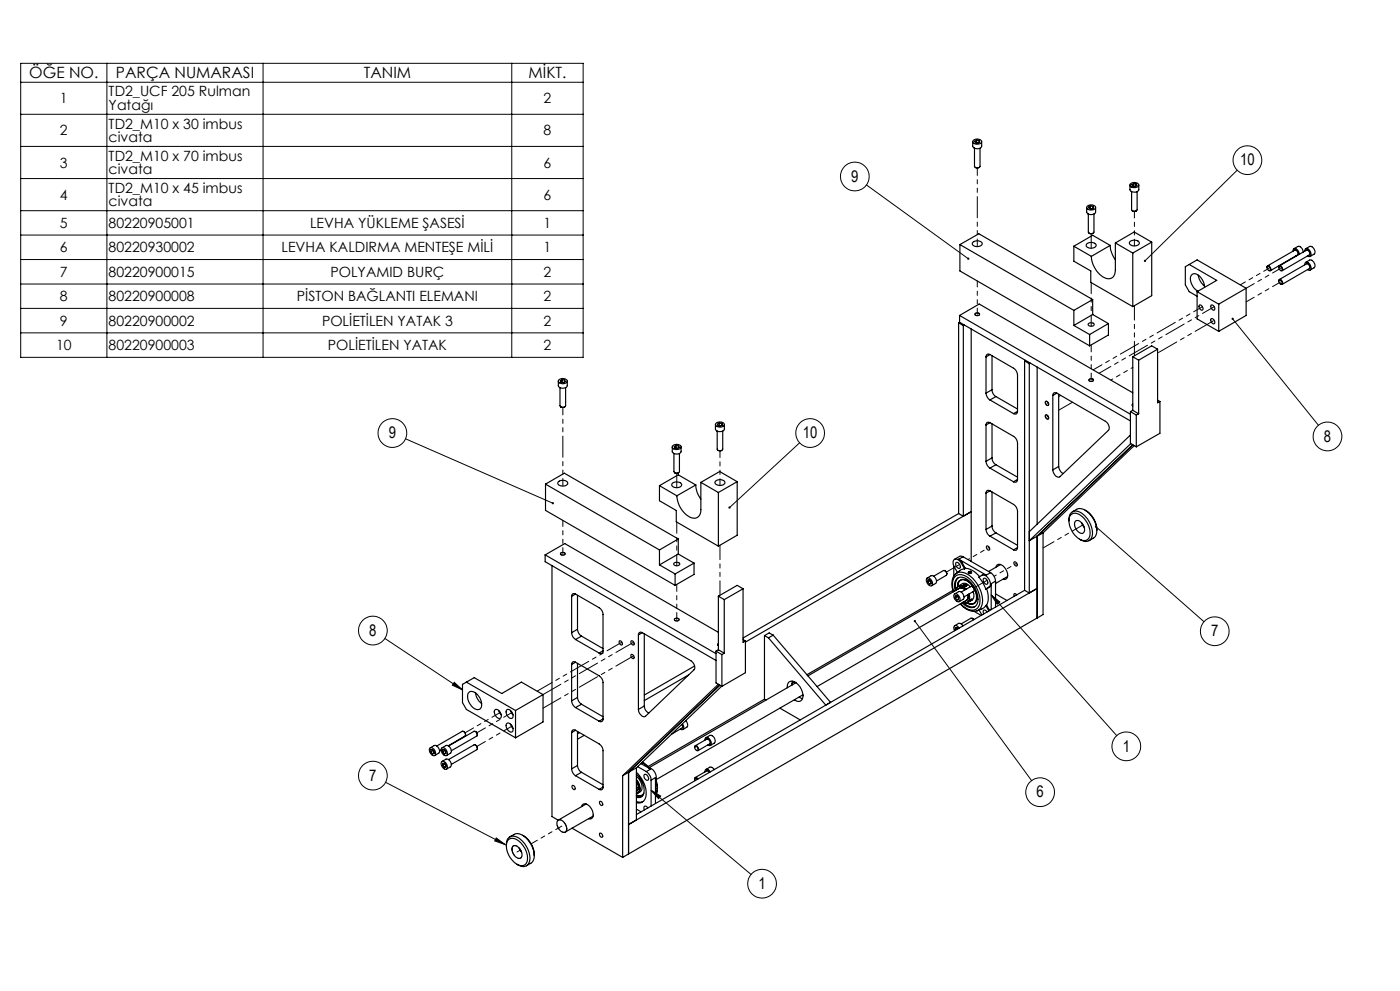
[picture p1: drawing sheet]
<svg xmlns="http://www.w3.org/2000/svg" width="420mm" height="297mm" viewBox="0 0 420 297" stroke-linecap="round" stroke-linejoin="round" font-family="sans-serif">
<g fill="none" stroke="#000" stroke-width=".35">
<path d="M291.8 42.4v1.4a1.57 1.57 0 0 0 2.7 0v-1.4M292 42.1a1.51 1.51 0 0 1 2.5 .5 1.53 1.53 0 0 1-2.6-.2zM292.3 44.4v5.5l.3 .3M292.6 50.2l.5 .1 .7-.1M293 42l.7 .1M293 42l-.6 .3 .2 .5 .8 .1 .5-.3-.2-.5M293 42v.8M293.7 42.1v.6M294 44.4v5.4a.96 .96 0 0 1-1.4 .4M339 55.5v1.3a1.54 1.54 0 0 0 2.6 0v-1.3M339 55.2a1.52 1.52 0 0 1 2.6 .4 1.54 1.54 0 0 1-2.6-.2zM339.5 57.4v5.5l.2 .3"/>
<path d="M340.1 55l.8 .1M340.1 55l-.6 .3 .3 .5 .7 .1 .6-.3-.2-.5M340.1 55v.8M340.9 55.1v.6M341.1 57.4v5.5a.92 .92 0 0 1-1.4 .3M288 73.3v7.9l38.9 22.4M288 73.3l34.2 19.7M288 73.3l5.7-3.2 34.1 19.7M291.8 72.7a1.78 1.78 0 0 1 2.9 .4 1.77 1.77 0 0 1-3 0zM322.2 73.8v4.5l5 2.9v3.4l12.6 7.3M322.2 73.8l5.2 3M326 62.2v1.3a1.54 1.54 0 0 0 2.7 0v-1.3"/>
<path d="M326 73.1a1.85 1.85 0 0 1 2.9 .5 1.76 1.76 0 0 1-3 0zM326.2 61.8a1.64 1.64 0 0 1 2.5 .4 1.53 1.53 0 0 1-2.7-.1zM326.5 64.1v5.5l.2 .3M326.7 69.9l.5 .2 .7-.2M327.1 61.7l.8 .2M327.1 61.7l-.5 .4 .2 .4 .8 .1 .5-.3-.2-.4M327.1 61.7v.8M327.9 61.9v.5M328.2 64.1v5.5a.98 .98 0 0 1-1.5 .3M333.1 73.6a8 8 0 0 0 1.5 4.3M333.1 73.6l-5.7 3.2M333.1 73.6l-5.3-3.1-5.6 3.3"/>
<path d="M334.6 72.8v8.2a2.24 2.24 0 0 1-1.2 2.4 2.24 2.24 0 0 1-2.6-.5 8 8 0 0 1-3.4-6.1M334.6 72.8l5.2 3M339 72.4a1.89 1.89 0 0 1 2.8 .4 1.7 1.7 0 0 1-3-.1zM339.7 63.2l.5 .2 .7-.2M339.8 75.8v16.1M345.5 72.6v16l-5.7 3.3M345.5 72.6l-5.7 3.2M345.5 72.6l-5.2-3.1-5.7 3.3M356.8 79.3l8.2 4.7-5.9 3.4M356.8 79.3l2.3-1.4 14.7 8.5M356.8 79.3l-1.2 .6v5.5l1.2 2 2.3 1.4M380.2 79.9a.72 .72 0 0 1 .8 .3 .72 .72 0 0 1-.2 .9 .93 .93 0 0 1-.6-1.2z"/>
<path d="M380.3 79.7l8.1-4.7a.96 .96 0 0 1 .9 1.4l-8.2 4.7M383.8 79.9a.72 .72 0 0 1 .7 .4 .72 .72 0 0 1-.1 .8 .89 .89 0 0 1-.6-1.2zM383.8 79.7l8.2-4.7a.96 .96 0 0 1 .8 1.4l-8.2 4.7M387.9 75.3a.69 .69 0 0 1 .5-.9 .69 .69 0 0 1 .9 .5l.5 1.3M388.2 74.5l1.2-.6a1.57 1.57 0 0 1 1.5 1.7M388.7 76.7l.1 .1M391.4 75.3a.69 .69 0 0 1 .5-.9 .69 .69 0 0 1 .9 .5 1.2 1.2 0 0 1 .1 2l-.6-.2M391.4 79.4a.69 .69 0 0 1 .5-.9 .69 .69 0 0 1 .9 .5 1.21 1.21 0 0 1 .1 2l-.6-.2M391.7 74.5l1.2-.6a1.53 1.53 0 0 1 1.3 2.3l-1.2 .7M391.7 78.6l1.2-.6a1.53 1.53 0 0 1 1.3 2.3l-1.2 .6M287.6 96.7l1.4 .9M287.6 96.7v57.2"/>
<path d="M287.9 94.5v2.1M287.9 94.5l51.2 29.6M287.9 96.6l51.2 29.5M287.9 94.5l5.9-3.4 46 26.6M287.9 96.6l-.3 .1M289 97.6v57.1M289.3 97.4l-.3 .2M291.4 98.6v69.7M292.6 94a.72 .72 0 0 1 .7-.3 .72 .72 0 0 1 .5 .7 .79 .79 0 0 1-1.3-.3zM322.2 93v4.5M322.2 97.5l4.7 2.8M326.6 97a.88 .88 0 0 1 1-.3 .88 .88 0 0 1 .6 .8 1.02 1.02 0 0 1-1.7-.4z"/>
<path d="M327.8 94.3l4.7 2.7M327.8 94.3l-5.6 3.2M327.8 89.8l-5.6 3.2M327.8 89.8v4.5M332.5 97l-5.6 3.3M332.5 97v3.4l-5.6 3.2M359.1 87.4v8.2l6.5 3.7M359.1 87.4l6.5 3.8M359.5 82.5a4.9 4.9 0 0 0 1.9 3.2M359.8 91.5a.89 .89 0 0 1 .9 .4 .89 .89 0 0 1-.1 1.1 1.18 1.18 0 0 1-.8-1.5zM361.4 86.1a4.1 4.1 0 0 0-3.2-4.1 1.82 1.82 0 0 0-.8 2.8 4.4 4.4 0 0 0 2 2.5M363.4 91.4a.95 .95 0 0 1 .9 .6 .95 .95 0 0 1-.2 1 1.1 1.1 0 0 1-.7-1.6z"/>
<path d="M363.4 95.5a.94 .94 0 0 1 .9 .5 .94 .94 0 0 1-.2 1 1.06 1.06 0 0 1-.7-1.5zM365.6 91.2v8.1M373.8 86.4l-8.2 4.8M373.8 86.4v8.1l-8.2 4.8M380.1 80.2a.52 .52 0 0 1 .5-.6 .52 .52 0 0 1 .5 .6 .51 .51 0 0 1 .2 .6 .51 .51 0 0 1-.6 .3l-.1-.1M383.6 80.2a.5 .5 0 0 1 .5-.6 .5 .5 0 0 1 .5 .6 .51 .51 0 0 1 .3 .6 .51 .51 0 0 1-.7 .3l-.1-.1M383.6 84.2a.5 .5 0 0 1 .6-.5 .5 .5 0 0 1 .4 .6 .49 .49 0 0 1 .3 .6 .49 .49 0 0 1-.7 .3l-.1-.1M383.8 84a.72 .72 0 0 1 .7 .4 .72 .72 0 0 1-.1 .8 .89 .89 0 0 1-.6-1.2zM383.8 83.8l8.2-4.7a.96 .96 0 0 1 .8 1.4l-8.2 4.7M167.5 114.2v1.4a1.54 1.54 0 0 0 2.7 0v-1.4M167.7 113.8a1.7 1.7 0 0 1 2.5 .4 1.5 1.5 0 0 1-1.4 .8 1.5 1.5 0 0 1-1.3-.8zM168 116.2v5.4l.2 .4"/>
<path d="M168.6 113.8l.8 .1M168.6 113.8l-.5 .3 .2 .4 .8 .1 .5-.3-.2-.4M168.6 113.8v.8M169.4 113.9v.5M169.7 116.2v5.4a.95 .95 0 0 1-1.5 .4M295.8 117.8a2.61 2.61 0 0 0 1.2 2.1M295.8 107v10.8M297 106.3l7.1 4a2.61 2.61 0 0 1 1.2 2.1v10.9M297 106.3a.74 .74 0 0 0-.8-.1 .74 .74 0 0 0-.4 .8M297 119.9l7.1 4.1M297 106.3l-1.2 .7M297.6 116.8a2.46 2.46 0 0 0 1.2 2"/>
<path d="M297.6 116.8l-1.8 1M297.6 106.6v10.2M298.8 118.8l-1.8 1.1M298.8 118.8l6.5 3.8M307.4 108.2v68.7M307.4 108.2l1.4 .8M307.7 108l-.3 .2M308.8 109v68.7M309.1 108.8l-.3 .2M311.1 110v47.1M315.8 118.5v22.3M317 117.8l14.6 8.5a2.14 2.14 0 0 1 .9 2.7l-14.5 13.9a1.79 1.79 0 0 1-2.2-2.1"/>
<path d="M317 117.8a.74 .74 0 0 0-.8 0 .74 .74 0 0 0-.4 .7M317 117.8l-1.2 .7M317.6 118.2v21.6M326.7 113.7a.7 .7 0 0 1 .8-.2 .7 .7 0 0 1 .5 .6 .68 .68 0 0 1-.8 .2 .68 .68 0 0 1-.5-.6zM326.9 100.3v3.3M339.8 106.9v16.1M339.8 106.9l1.8 1M341.6 107.9v16.1M347.3 104.7v16l.7-.4M347.3 104.7l-5.7 3.2M347.3 104.7l-1.8-1.1-5.7 3.3M347.3 119.9l.7 .4"/>
<path d="M168.2 122l.7 .1 .5-.1M201.7 133.9v1.4a1.54 1.54 0 0 0 2.6 0v-1.4M201.9 133.6a1.63 1.63 0 0 1 2.4 .3 1.48 1.48 0 0 1-1.3 .8 1.48 1.48 0 0 1-1.3-.8zM202.2 135.9v5.4l.2 .4M202.8 133.5l.8 .1M202.8 133.5l-.5 .3 .2 .5 .7 .1 .6-.3-.2-.5M202.8 133.5v.8M203.6 133.6v.6M203.8 135.9v5.4a.9 .9 0 0 1-1.4 .4M214.6 127.2v1.4a1.54 1.54 0 0 0 2.7 0v-1.4M214.8 126.9a1.7 1.7 0 0 1 2.5 .3 1.5 1.5 0 0 1-1.3 .8 1.5 1.5 0 0 1-1.4-.8zM215.2 129.2v5.5l.2 .3"/>
<path d="M215.4 135l.6 .1 .6-.1M215.8 126.8l.7 .1M215.8 126.8l-.6 .3 .2 .5 .8 .1 .5-.4-.2-.4M215.8 126.8v.8M216.5 126.9v.6M216.8 129.2v5.4a.95 .95 0 0 1-1.4 .4M295.8 138.3a2.61 2.61 0 0 0 1.2 2M295.8 127.3v11M297 126.7l7.1 4.1a2.61 2.61 0 0 1 1.2 2v10.9M297 126.7a.73 .73 0 0 0-.8-.1 .73 .73 0 0 0-.4 .7M297 126.7l-1.2 .6M297.6 137.2a2.46 2.46 0 0 0 1.2 2.1"/>
<path d="M297.6 127v10.2M297.6 137.2l-1.8 1.1M298.8 139.3l-1.8 1M298.8 139.3l6.5 3.7M305.3 123.3a.73 .73 0 0 1-.4 .7 .73 .73 0 0 1-.8 0M305.3 123.3l-1.2 .7M313.6 124.5a.67 .67 0 0 1 .8 .3 .67 .67 0 0 1-.1 .8 1.02 1.02 0 0 1-.7-1.1zM313.6 120.4a.65 .65 0 0 1 .8 .3 .65 .65 0 0 1-.1 .8 1.01 1.01 0 0 1-.7-1.1zM317.6 139.8a2.7 2.7 0 0 0 1.3 2.1M317.6 139.8l-1.8 1M339.1 123.4l1.8 1M339.1 123.4v9.5l1.8 1"/>
<path d="M339.1 130.4l-30.3 28.9M339.2 133l-30.4 29.1 2.3-1.4M339.8 121.1l-.2 .3 .2 .3M339.8 133.3l-28.7 27.4M339.8 123l1.8 1M339.8 123l-.7 .4M340.3 133.6l-27.4 26.1M340.9 124.4v9.5M341.6 124l-.7 .4M348 120.3v9.6l-7.1 4M163.7 145.1v7.9l38.8 22.4M163.7 145.1l34.1 19.7"/>
<path d="M163.7 145.1l5.6-3.3 34.2 19.7M167.6 144.3a1.81 1.81 0 0 1 2.7 .6 1.81 1.81 0 0 1-3-.1zM197.8 145.6v4.5l5.1 2.9v3.4l12.6 7.3M197.8 145.6l5.3 3M201.7 144.8a1.89 1.89 0 0 1 2.8 .5 1.78 1.78 0 0 1-3 .1zM202.4 141.7l.5 .1 .7-.1M208.7 145.3a7.3 7.3 0 0 0 1.6 4.3M208.7 145.3l-5.6 3.3M208.7 145.3l-5.2-3-5.7 3.3M210.3 144.6v8.1a2.21 2.21 0 0 1-1.2 2.4 2.21 2.21 0 0 1-2.6-.4 7.9 7.9 0 0 1-3.4-6.1M210.3 144.6l5.2 3M214.7 144.2a1.82 1.82 0 0 1 2.8 .4 1.76 1.76 0 0 1-3 .1z"/>
<path d="M215.5 147.6v16.1M221.2 144.4l-5.7 3.2M221.2 144.4l-5.3-3.1-5.6 3.3M221.2 144.4v16l-5.7 3.3M287.6 153.9l1.4 .8M287.6 153.9l-64.7 37.3M289 154.7l2.4-1.4-67.8 39.1M295.8 158.7a2.48 2.48 0 0 0 1.2 2M295.8 147.8v10.9M297 147.1l7.1 4.1a2.61 2.61 0 0 1 1.2 2v10.9M297 147.1a.72 .72 0 0 0-.8-.1 .72 .72 0 0 0-.4 .8M297 140.3l7.1 4.1"/>
<path d="M297 147.1l-1.2 .7M297.6 157.7a2.46 2.46 0 0 0 1.2 2M297.6 147.4v10.3M297.6 157.7l-1.8 1M298.8 159.7l-1.8 1M298.8 159.7l6.5 3.7M305.3 143.7a.74 .74 0 0 1-.4 .8 .74 .74 0 0 1-.8-.1M305.3 143.7l-1.2 .7M312.9 159.7l-1.8 1M312.9 159.7v24.5l-1.8 1M320.7 156.1a2.27 2.27 0 0 1 .9-2.7 2.27 2.27 0 0 1 2.8 .3 7.4 7.4 0 0 1 3.2 7.3 2.07 2.07 0 0 1-3.4 .8l-.4-.2M321.4 154.2a3.1 3.1 0 0 1 4 1.3 5.5 5.5 0 0 1 1.2 5.8 2.42 2.42 0 0 1-3.7-.5 5.5 5.5 0 0 1-1.7-6.4z"/>
<path d="M321.7 153.4l1.3-.8a3.6 3.6 0 0 1 4.2 1.7 6.1 6.1 0 0 1 1.3 6.5l-1.8 1.2M322.7 156.1a2.23 2.23 0 0 1 2.6 2.2 1.1 1.1 0 0 1-.5 1.5 1.1 1.1 0 0 1-1.5-.6 2.48 2.48 0 0 1-.6-3.1zM324.5 156.7l.7 1.3M325.5 152.9a6.9 6.9 0 0 1 3.5 6.1M163.5 166.3v2l51.3 29.6M163.5 166.3l51.3 29.6M163.5 166.3l5.9-3.4 46.1 26.6M165.6 169.5v75.2l1.9 1.1 8.4-4.9M168.2 165.8a.77 .77 0 0 1 1.3 .3 .75 .75 0 0 1-.8 .3 .75 .75 0 0 1-.5-.6zM171.5 178.7v10.9M172.6 178l7.1 4.1a2.46 2.46 0 0 1 1.2 2.1v10.8M172.6 178a.72 .72 0 0 0-.8 0 .72 .72 0 0 0-.3 .7"/>
<path d="M172.6 178l-1.1 .7M173.2 178.4v10.2M197.8 164.8v4.5M197.8 169.3l4.7 2.7M202.2 168.8a1.04 1.04 0 0 1 1.7 .4 .99 .99 0 0 1-1 .4 .99 .99 0 0 1-.8-.7zM202.5 172v3.4M203.5 166l4.7 2.8M203.5 166l-5.7 3.3M203.5 161.5l-5.7 3.3M203.5 161.5v4.5M208.2 168.8l-5.7 3.2M208.2 168.8v3.4l-5.7 3.2"/>
<path d="M215.5 178.7v16M215.5 178.7l1.8 1M217.3 179.7v16.1M222.9 176.5l-5.6 3.2M222.9 176.5v16l.7-.4M222.9 176.5l-1.7-1.1-5.7 3.3M278.1 173.3a1.46 1.46 0 0 1 1.4 .6 1.46 1.46 0 0 1 0 1.6 1.55 1.55 0 0 1-1.4-2.2zM278.2 173.2l1.1-.7a1.53 1.53 0 0 1 1.4 2.4l-1.2 .6M278.4 174.4v-.6h.4l.5 .5v.7h-.5M278.4 174.4l.4 .6M279 174l-.6 .4M279.3 174.8l-.5 .2"/>
<path d="M280.1 172.7l2.9-1.7a.96 .96 0 0 1 .9 1.4l-2.9 1.7M283.5 171l.5 .6 .1 .4M285.9 176.9l-43.8 25.3M286.1 177.3a3.8 3.8 0 0 1 1.2-5 5.6 5.6 0 0 1 5.4 3.4 6 6 0 0 1 .6 6.5 3.2 3.2 0 0 1-4.5-.6l-.6-.7M286.1 169.6v3M286.3 178.1a1.46 1.46 0 0 1 1.4 .6 1.46 1.46 0 0 1 .1 1.6 1.55 1.55 0 0 1-1.5-2.2zM286.4 178l1.2-.7a1.53 1.53 0 0 1 1.3 2.3l-1.1 .7M286.6 177.1a2.99 2.99 0 0 1 1.3-4.1 5.5 5.5 0 0 1 5 4.2 3.7 3.7 0 0 1-.7 4.8 3.7 3.7 0 0 1-3.6-1.3M286.6 179.2v-.6l.5-.1 .4 .6v.6l-.4 .1M286.6 179.2l.5 .6M286.7 172a5 5 0 0 0-.7 5.4M286.7 172a3.7 3.7 0 0 1 4.7 1 9.1 9.1 0 0 1 3.1 8.5l-.6 1.1-.8 .5"/>
<path d="M286.8 168.6a1.05 1.05 0 0 1 1.1 .6 1.05 1.05 0 0 1-.1 1.2 1.28 1.28 0 0 1-1-1.8zM287.3 175.8a1.85 1.85 0 0 1 1-2 1.85 1.85 0 0 1 2.2 .5 5.5 5.5 0 0 1 2.2 6.1 1.83 1.83 0 0 1-2.6 .3M287.3 178.8l-.7 .4M287.4 175.8a1.78 1.78 0 0 1 1-2 1.78 1.78 0 0 1 2.2 .6l1.5 1.7M287.5 176.5a1.16 1.16 0 0 1 1.9 .3M287.5 173.1a3.4 3.4 0 0 0-.7 3.8M287.5 175.6l1.2-.7a2.14 2.14 0 0 1 2.4 1M287.5 179.5l-.4 .3M287.6 167.6l1.1 1.1M287.6 167.6l8.3 4.8M287.7 174.2l-.4 1.6M288.4 177.4l2.9-1.6a.99 .99 0 0 1 .8 1.4l-2.9 1.7"/>
<path d="M288.4 168.8a1.48 1.48 0 0 0-2.3-.8l-.1 1.1 1.2 2.5M288.4 168.8l1 1.7M288.7 168.7l.9 1.6M288.7 168.7l-.3 .1M288.7 176.4l-.8-.1-45.5 26.3M288.9 175.4a.53 .53 0 0 1 .6-.3 .53 .53 0 0 1 .4 .5 .63 .63 0 0 1-1-.2zM288.9 166.9l-.7-.3-1.9 1M288.9 166.9l-1.3 .7M288.9 166.9l8.3 4.7M289.1 175.4a.36 .36 0 0 1 .4-.2 .36 .36 0 0 1 .3 .4l-.5 .1zM289.2 175.3l-.2 .2 .1 .2M289.4 170.5l-1.2 .3-1.5 1.2"/>
<path d="M289.4 175.3h.3M289.4 175.3l-.1 .3M289.4 175.4l.3 .1M289.4 175.4l-.1 .1M289.4 175.3v.1M289.6 170.3a6.3 6.3 0 0 1 4.3 2.5M289.6 170.3l-.2 .2M289.7 175.3l.1 .2-.5 .1M289.7 175.3v.2M289.8 175.3l.2 .1-.2 .3M289.8 176.6a1.69 1.69 0 0 0-2.7-.5l-.2 .7a1.26 1.26 0 0 1 .9-1.2 1.26 1.26 0 0 1 1.5 .6l.4 .5M289.9 179.9l-44.8 25.9"/>
<path d="M290.3 178.3a1.21 1.21 0 0 1-.7 1.8M290.3 179l-.4 .9M290.7 178a1.74 1.74 0 0 1-.9 2.7l-.8-.3a1.22 1.22 0 0 0 1.5-.1 1.22 1.22 0 0 0 .3-1.4l-.3-.8M291 180l.5-.3-.6 .5zM291 171.2l.5 .3M291 171.2a.37 .37 0 0 0-.5 .4 .37 .37 0 0 0 .5 .3l.5-.4M291.2 179.9l.1 .1M291.2 171.8l.2-.1a.35 .35 0 0 0-.5-.3 .35 .35 0 0 0-.2 .4l.1 .1M291.3 179.9l.3-.3-.8 .7 .2-.1M291.4 179.7v.1M291.4 179.8l-.4 .3 .3-.1M291.4 179.8l-.1 .2"/>
<path d="M291.6 179.6l-.1 .1M291.7 175.8l.5 .6 .1 .4M291.9 177.3a1.91 1.91 0 0 1-.7 2.8M292.2 176.3a3.8 3.8 0 0 1 .1 4.4 1.95 1.95 0 0 1-2.1-.1M294.6 172.4a2.55 2.55 0 0 1 2.5 3.1l-.4 .5M294.6 172.4l-.9 .6 1.2 1.7 .8 1.9M295.1 173.4a1.05 1.05 0 0 1 1 .5 1.05 1.05 0 0 1-.1 1.2 1.28 1.28 0 0 1-.9-1.7zM295.9 172.4l-.8-.2-.5 .2M295.9 163.7a.67 .67 0 0 1 .9 .3 .67 .67 0 0 1-.2 .9 1.02 1.02 0 0 1-.7-1.2zM296 176.4a6.4 6.4 0 0 1 0 5M296 176.4l-.3 .2M296.7 176l-1 .6"/>
<path d="M296.9 175.9l-.2 .1M296.9 175.9l-.9 .5M297 160.7l7.1 4.1M297.2 171.6a3.3 3.3 0 0 1 1.5 2.6M297.2 171.6l-1.3 .8M297.4 174.9l-.5 1M297.4 174.9v7.8M298.7 174.2l-1.3 .7M298.7 174.2v7.7M298.7 178l3.3 1.9M298.8 170a1.14 1.14 0 0 1 .9-.9 1.14 1.14 0 0 1 1.2 .5 2.86 2.86 0 0 1 .9 3.9l-.9 .1M300.2 169.2l-3.6 2.1"/>
<path d="M302.3 172.8l-3.6 2.1M304.2 168.5a.67 .67 0 0 1 .8 .3 .67 .67 0 0 1-.2 .8 1.02 1.02 0 0 1-.6-1.1zM305 178.3a.44 .44 0 0 0-.7-.4 .44 .44 0 0 0 0 .8M305.3 164.1a.72 .72 0 0 1-.4 .8 .72 .72 0 0 1-.8-.1M305.3 164.1l-1.2 .7M307.4 176.9l1.4 .8M307.4 176.9l-116.5 67.2M308.8 177.7l2.3-1.3-122.5 70.7 2.3-1.4v-15.6M311.1 160.7v24.5M171.5 189.6a2.71 2.71 0 0 0 1.1 2.1M171.5 199.1v10.9M172.6 198.5l7.1 4a2.46 2.46 0 0 1 1.2 2.1v10.9"/>
<path d="M172.6 198.5a.7 .7 0 0 0-.8-.1 .7 .7 0 0 0-.3 .7M172.6 191.7l7.1 4M172.6 198.5l-1.1 .6M173.2 188.6a2.61 2.61 0 0 0 1.2 2M173.2 188.6l-1.7 1M173.2 198.8v10.2M174.4 190.6l-1.8 1.1M174.4 190.6l6.5 3.8M180.9 195a.7 .7 0 0 1-.3 .8 .7 .7 0 0 1-.9-.1M180.9 195l-1.2 .7M185.8 192.2a.68 .68 0 0 1 .8 .3 .68 .68 0 0 1-.2 .8 .93 .93 0 0 1-.6-1.1zM189.3 192.2a.67 .67 0 0 1 .8 .3 .67 .67 0 0 1-.2 .8 .93 .93 0 0 1-.6-1.1z"/>
<path d="M189.4 196.1a.72 .72 0 0 1 .7 .5 .72 .72 0 0 1-.2 .8 .9 .9 0 0 1-.5-1.3zM191.5 190.3v22.3M192.7 189.6a.72 .72 0 0 0-.8-.1 .72 .72 0 0 0-.4 .8M192.7 189.6l14.6 8.4a2.2 2.2 0 0 1 .9 2.7l-14.6 14a1.83 1.83 0 0 1-2.1-2.1M192.7 189.6l-1.2 .7M193.3 190v21.6M202.4 185.5a.79 .79 0 0 1 1.3 .3 .75 .75 0 0 1-.8 .3 .75 .75 0 0 1-.5-.6zM208.4 199.6l-15.1 8.7M214.8 195.2l1.8 1M214.8 195.2v9.5l1.8 1M215.5 192.9l-.2 .2 .2 .4M215.5 194.7l1.8 1.1"/>
<path d="M215.5 194.7l-.7 .5M216.6 196.2v9.5M217.3 195.8l-.7 .4M222.9 191.7l.7 .4M223.6 192.1v9.5l-7 4.1M229.3 190.5v19M229.3 190.5l1.2 .7M232 190.4l17.2 20.1-1.5 .8-17.2-20.1M232 190.4l-1.5 .8M232 190.4l-1.2-.7-1.5 .8M286.4 187.5l1.2-.7a1.17 1.17 0 0 1 1.3 .8M286.6 188.7l.1 .1"/>
<path d="M287.3 188.3l-.7 .4M287.4 188.4l-.3-.3h-.5v.6M287.7 188.2a.9 .9 0 0 0-1.5-.4l.2 1.2M288.1 181a5 5 0 0 0 5 2.1M288.9 180.5a3.7 3.7 0 0 0 3.6 1.3M290.1 180.7l1.6 .4M290.8 180.2h.1M291 180.2l-.7 .3M291.7 185.3l.4 .4-.5-.4h-.3l-2.9 1.7M292.2 183.2l2.1 1.2M293.7 182.8l.9 1.5M295.7 181.5l-.6 .7-2 .9"/>
<path d="M295.7 181.5l1 1.6M296 181.4l-.3 .1M296 181.4l.9 1.5M296.1 183.4a.6 .6 0 0 0-.5-.6 .6 .6 0 0 0-.6 .4l.1 .8M311.1 185.2l-122.5 70.7M139.1 219.2l.4 .4 .2 .6M139.9 204.4l2.4-1.3 8.2 4.8 5.9-3.5 6.5 3.8M139.9 204.4l14.8 8.5M139.9 204.4l-1.2 .7v5.5l1.2 2 14.8 8.5M140.6 207.6a2.1 2.1 0 0 1 3.1 1.2 2.94 2.94 0 0 1 .2 3.7 2.74 2.74 0 0 1-3.1-1.9 3.2 3.2 0 0 1-.2-3zM142.6 207.6a5 5 0 0 0 1.9 3.3M142.6 219.2l.6 .6v.4"/>
<path d="M148.5 212.8a1.61 1.61 0 0 1 1.9 1.9 .73 .73 0 0 1-.6 .7 .73 .73 0 0 1-.8-.5 1.89 1.89 0 0 1-.5-2.1zM149.6 212.9l.8 1.3M152 212.8a1.61 1.61 0 0 1 1.9 1.9 .8 .8 0 0 1-.8 .7 .8 .8 0 0 1-.8-.7 1.61 1.61 0 0 1-.3-1.9zM152 216.8a1.61 1.61 0 0 1 1.9 2 .8 .8 0 0 1-.8 .7 .8 .8 0 0 1-.8-.7 1.61 1.61 0 0 1-.3-2zM153.1 212.9l.8 1.3M153.1 217l.8 1.3M154.7 212.9v8.2M162.9 208.2v8.2l-8.2 4.7M162.9 208.2l-8.2 4.7M171.5 210a2.72 2.72 0 0 0 1.1 2.1M171.5 219.6v10.8M172.6 218.9l7.1 4.1a2.46 2.46 0 0 1 1.2 2v10.9"/>
<path d="M172.6 218.9a.72 .72 0 0 0-.8-.1 .72 .72 0 0 0-.3 .8M172.6 212.1l7.1 4M172.6 218.9l-1.1 .7M173.2 209a2.61 2.61 0 0 0 1.2 2.1M173.2 219.2v10.2M173.2 209l-1.7 1M173.8 219.6l-.6 .3M174.4 211.1l-1.8 1M174.4 211.1l6.5 3.7M180.9 215.5a.71 .71 0 0 1-.3 .7 .71 .71 0 0 1-.9-.1M180.9 215.5l-1.2 .6M193.3 211.6a2.48 2.48 0 0 0 1.3 2.1"/>
<path d="M193.3 211.6l-1.8 1M204.5 217.1l.2 1.1-3.2 1.8M204.8 216.9a1.01 1.01 0 0 1-.3 1.8l-.4-.2M205.7 216a1.46 1.46 0 0 1 .3 1.9l-1.1 .7M206.6 202.3l-13.3 7.7M215.5 205.1l-28.7 27.4M215.9 205.3l-27.3 26.2M216.5 205.7l-25.6 24.4M229.3 209.5l-34.9 20.2M229.3 209.5l.5 .3M234 212.2l6.1 3.6M236.2 206.1a1.59 1.59 0 0 1 .9-1.9 1.59 1.59 0 0 1 2 .7 4.3 4.3 0 0 1 1.5 4.8 1.5 1.5 0 0 1-2.3 0"/>
<path d="M237.7 204.1l-.1 1.2M238.4 204.4l-.8 .4M238.8 204.6l-44.1 25.5M239.7 208.9l1.1 .5M240.9 208.2l-44.1 25.5M129 224.2a1.31 1.31 0 0 1 1.7 1.4 .68 .68 0 0 1-.5 .9 .68 .68 0 0 1-.8-.5 1.49 1.49 0 0 1-.4-1.8zM129.1 224.1l1.1-.7a1.52 1.52 0 0 1 1.4 2.3l-1.2 .7M129.3 225.3v-.6l.5-.1 .4 .6v.6l-.4 .1M129.3 225.3l.5 .6M130 224.9l-.7 .4M130.2 225.6l-.4 .3M132.3 224.8l-.4 .2"/>
<path d="M132.5 224.2a1.47 1.47 0 0 1 1.7 1.9 .91 .91 0 0 1-1 .3 .91 .91 0 0 1-.6-.8l-.3-.8zM132.5 228.3a1.46 1.46 0 0 1 1.4 .6 1.46 1.46 0 0 1 .1 1.6 1.55 1.55 0 0 1-1.5-2.2zM132.6 224.1l1.2-.7a1.52 1.52 0 0 1 1.3 2.3l-1.2 .7M132.6 228.2l1.2-.7a1.5 1.5 0 0 1 1.3 2.3l-1.2 .7M132.8 225.3v-.6l.5-.1 .4 .6v.6l-.4 .1M132.8 229.4v-.6l.5-.1 .4 .6v.6l-.4 .1M132.8 225.3l.5 .6M132.8 229.4l.5 .6M133.5 224.9l-.7 .4M133.5 229l-.7 .4M133.7 225.6l-.4 .3M133.7 229.7l-.4 .3"/>
<path d="M134.5 223.5l5-2.9a.93 .93 0 0 0-.8-1.4l-7.7 4.4M134.5 223.6l7.7-4.4a.96 .96 0 0 1 .9 1.4l-7.7 4.4M134.5 227.6l7.7-4.4a.99 .99 0 0 1 .9 1.5l-7.7 4.4M142.6 223.3l.6 .6v.4M171.5 230.4a2.71 2.71 0 0 0 1.1 2.1M171.7 235.4a.73 .73 0 0 1 .7 .4 .73 .73 0 0 1-.1 .9 .9 .9 0 0 1-.6-1.3zM172.6 232.5l7.1 4.1M173.2 229.4a2.61 2.61 0 0 0 1.2 2.1M173.2 229.4l-1.7 1M174.4 231.5l-1.8 1M174.4 231.5l6.5 3.7M175.3 220.4l-2.1 1.1"/>
<path d="M180.9 235.9a.71 .71 0 0 1-.3 .8 .71 .71 0 0 1-.9-.1M180.9 235.9l-1.2 .7M186.8 232.5v24.5M188.6 231.5l-1.8 1M188.6 231.5v24.4M190.9 231.5a7.8 7.8 0 0 1 2.6 8.1 2.12 2.12 0 0 1-2.6 1M190.9 232.1a5.8 5.8 0 0 1 2 6.2 1.67 1.67 0 0 1-2 .6M190.9 238.5l.8 .3 .9-.1M190.9 238.3l1.3 .2M190.9 232.7a3.6 3.6 0 0 1 1.3 4.5l-.7 .4M190.9 233.9a2.77 2.77 0 0 1 .5 3.7l-.5 .1M190.9 233.6a3.1 3.1 0 0 1 .6 4l-.6 .2"/>
<path d="M190.9 234.4l.6 1.6M190.9 230.1l-2.3 1.4M191.3 229.8l2.6 1.4M191.5 235.9l-.2 .7-.4 .5M191.5 236l-.1 .6-.5 .6M192.3 228.8l2.9 1.7-1.3 .7M192.3 228.8v.1M192.3 228.8h.1M192.6 228.5l2 1.7a2.64 2.64 0 0 1 2 3.5M192.7 228.4l2.1 1.8M193 238.1a1.73 1.73 0 0 1-2.1 .2M193.1 237.7a1.56 1.56 0 0 1-2.2 .5"/>
<path d="M193.3 232.2a1.03 1.03 0 0 1 1.1 .5 1.03 1.03 0 0 1-.2 1.2 1.27 1.27 0 0 1-.9-1.7zM193.9 231.2a3.4 3.4 0 0 1 1.4 2.6M195.3 233.8l1.3-.8v7.8M195.3 233.8v7.8M196.6 233.7a5.6 5.6 0 0 1 0 4.7M196.7 233.5l.1 .3a5.6 5.6 0 0 1-.2 4.6M208.4 224a.5 .5 0 0 1 .5-.6 .5 .5 0 0 1 .5 .6 .51 .51 0 0 1 .2 .7 .51 .51 0 0 1-.6 .2h-.1M208.5 223.7a.72 .72 0 0 1 .8 .4 .72 .72 0 0 1-.2 .8 .89 .89 0 0 1-.6-1.2zM208.6 223.5l3.4-2a.99 .99 0 0 1 .9 1.5l-3.5 2M209.2 233.6l-.1-.3a.4 .4 0 0 0-.6 0 .4 .4 0 0 0 0 .6v.1M209.4 233.5a.48 .48 0 0 0-.5-.5 .48 .48 0 0 0-.5 .5M211.5 231.3a.69 .69 0 0 1 .5-.8 .69 .69 0 0 1 .8 .5l.3 .3"/>
<path d="M211.5 221.8a.69 .69 0 0 1 .5-.8 .69 .69 0 0 1 .8 .5 1.18 1.18 0 0 1 .1 1.9l-.6-.1M211.8 230.6l1.1-.7a1.18 1.18 0 0 1 1.3 .7M211.8 221.1l1.1-.7a1.5 1.5 0 0 1 1.4 2.3l-1.2 .7M212.8 231.5l-.8-.5-3.4 2M151.9 253.5a2.19 2.19 0 0 1 2.2-2.9 6.9 6.9 0 0 1 4.7 7.8 2.06 2.06 0 0 1-3.4 .8l-.3-.2M152.4 251.8a2.37 2.37 0 0 1 3.5 .5 5.9 5.9 0 0 1 2 6.5 2.45 2.45 0 0 1-3.8-.5 5.6 5.6 0 0 1-1.7-6.5zM152.9 250.8l1.3-.7a3.8 3.8 0 0 1 4.5 2.1 5.7 5.7 0 0 1 1.1 6.1l-1.9 1.2M153.9 253.6a2.23 2.23 0 0 1 2.7 2.2 1.05 1.05 0 0 1-.4 1.4 1.05 1.05 0 0 1-1.4-.3 2.56 2.56 0 0 1-.9-3.3zM155.8 254.2l.7 1.2M156.7 250.3a6.9 6.9 0 0 1 3.6 6.1M167.3 245.9a1.88 1.88 0 0 1 2.5 1.6 1.13 1.13 0 0 1 .2 1.3 1.13 1.13 0 0 1-1.2 .6 2.76 2.76 0 0 1-1.5-3.5zM171.6 248.2l15.2 8.8"/>
<path d="M174.5 241.8a1.23 1.23 0 0 1 1.1-1 1.23 1.23 0 0 1 1.2 .8 2.91 2.91 0 0 1 .7 3.7l-.9 .1M177.9 244.6l-8.3 4.8M180 249.7a.73 .73 0 0 1 .7 .4 .73 .73 0 0 1-.2 .9 .9 .9 0 0 1-.5-1.3zM180 240.2a.73 .73 0 0 1 .7 .4 .73 .73 0 0 1-.2 .8 .9 .9 0 0 1-.5-1.2zM188.6 255.9l-1.8 1.1M190.9 240.2l.9 .2 1.1-.2M190.9 242.5l1.4 .8M194.3 242.1a.63 .63 0 0 0-.9-.5 .63 .63 0 0 0 0 1.1"/>
</g>
<path d="M340.3 63.3v10.4M327.4 103.4v10.5M216 135.1v10.4M203 175.1v10.6M170 248.4a2.46 2.46 0 0 0-2.5-2.6 2.46 2.46 0 0 0 2 3.6l.3-.3 .2-.7" fill="none" stroke="#000" stroke-width=".3" stroke-dasharray="6.3 1.3 1.3 1.3 1.3 1.3" stroke-dashoffset="4.3"/>
<g fill="none" stroke="#000" stroke-width=".3" stroke-dasharray="6.3 1.3 1.3 1.3 1.3 1.3">
<path d="M327.4 70.1v4.3M388.4 75a.96 .96 0 0 1 .9 1.4M392 79a.96 .96 0 0 1 .8 1.5M392 75a.96 .96 0 0 1 .8 1.4M293.7 93.9a.44 .44 0 0 1 .1 .6 .44 .44 0 0 1-.6 .1h-.2a.42 .42 0 0 1-.5-.5 .42 .42 0 0 1 .6-.3l.6 .1M318.2 118.5l-.6 .3M327.9 113.6a.44 .44 0 0 1 0 .6 .44 .44 0 0 1-.6 .1h-.2a.42 .42 0 0 1-.4-.5 .42 .42 0 0 1 .6-.3l.6 .1M314.5 124.8l-.4 .2M314.5 120.7l-.4 .2M314.6 125.3a.61 .61 0 0 0-.2-.8 .61 .61 0 0 0-.8 .1 .67 .67 0 0 0 .2 .7 .67 .67 0 0 0 .8 .1v-.1M314.6 121.2a.61 .61 0 0 0-.2-.8 .61 .61 0 0 0-.8 .1 .67 .67 0 0 0 .2 .8 .67 .67 0 0 0 .8 0v-.1M321.8 120.5l-4.2 2.4"/>
<path d="M203 141.8v4.3M325.2 157.9l-.7-1.2M168.4 166.2a.61 .61 0 0 0 .7 .2 .61 .61 0 0 0 .3-.7 .67 .67 0 0 0-.7-.2 .67 .67 0 0 0-.5 .6l.2 .1M283.9 171.4l4-2.3M292.2 176.2l4-2.3M202.5 186a.61 .61 0 0 0 .8 .2 .61 .61 0 0 0 .3-.8 .67 .67 0 0 0-.8-.2 .67 .67 0 0 0-.4 .7l.1 .1M155.1 255.3l1.1-.6"/>
</g>
<path d="M153.6 254.5a1.02 1.02 0 0 1 .7-1.1 1.02 1.02 0 0 1 1.2 .5 2.38 2.38 0 0 1 .7 3.3 2.51 2.51 0 0 1-2.6-2.7M159.4 252.9l9.2-5.3" fill="none" stroke="#000" stroke-width=".3" stroke-dasharray="6.3 1.3 1.3 1.3 1.3 1.3" stroke-dashoffset="4.2"/>
<path d="M324.9 157.3l-12 6.9" fill="none" stroke="#000" stroke-width=".3" stroke-dasharray="6.3 1.3 1.3 1.3 1.3 1.3" stroke-dashoffset="2.6"/>
<path d="M139.5 219.6l10.6-6.1M143.1 219.6l10.5-6.1M143.1 223.7l10.5-6.1" fill="none" stroke="#000" stroke-width=".3" stroke-dasharray="6.3 1.3 1.3 1.3 1.3 1.3" stroke-dashoffset="3.4"/>
<path d="M161.1 207.1l25.5-14.6" fill="none" stroke="#000" stroke-width=".3" stroke-dasharray="6.3 1.3 1.3 1.3 1.3 1.3" stroke-dashoffset="1.2"/>
<path d="M162.9 212.2l27.2-15.7M162.9 208.2l27.2-15.8" fill="none" stroke="#000" stroke-width=".3" stroke-dasharray="6.3 1.3 1.3 1.3 1.3 1.3" stroke-dashoffset=".2"/>
<path d="M290.4 167.7l6.4-3.7" fill="none" stroke="#000" stroke-width=".3" stroke-dasharray="6.3 1.3 1.3 1.3 1.3 1.3" stroke-dashoffset="5.9"/>
<path d="M298.2 172.7l6.8-3.9" fill="none" stroke="#000" stroke-width=".3" stroke-dasharray="6.3 1.3 1.3 1.3 1.3 1.3" stroke-dashoffset="5.6"/>
<path d="M380.6 80.4l-8.5 5" fill="none" stroke="#000" stroke-width=".3" stroke-dasharray="6.3 1.3 1.3 1.3 1.3 1.3" stroke-dashoffset="4.6"/>
<path d="M360.8 91.9l-32.8 18.9" fill="none" stroke="#000" stroke-width=".3" stroke-dasharray="6.3 1.3 1.3 1.3 1.3 1.3" stroke-dashoffset="3.3"/>
<path d="M384.1 84.5l-10.2 6M384.1 80.4l-10.2 6" fill="none" stroke="#000" stroke-width=".3" stroke-dasharray="6.3 1.3 1.3 1.3 1.3 1.3" stroke-dashoffset="3.6"/>
<path d="M364.3 96l-17 9.8" fill="none" stroke="#000" stroke-width=".3" stroke-dasharray="6.3 1.3 1.3 1.3 1.3 1.3" stroke-dashoffset="-.3"/>
<path d="M339.9 110.1l-6.6 3.8" fill="none" stroke="#000" stroke-width=".3" stroke-dasharray="6.3 1.3 1.3 1.3 1.3 1.3" stroke-dashoffset="5.7"/>
<path d="M364.3 91.9l-34.6 20" fill="none" stroke="#000" stroke-width=".3" stroke-dasharray="6.3 1.3 1.3 1.3 1.3 1.3" stroke-dashoffset="2.3"/>
<path d="M340.3 91.6v15M216 163.4v15" fill="none" stroke="#000" stroke-width=".3" stroke-dasharray="6.3 1.3 1.3 1.3 1.3 1.3" stroke-dashoffset="2"/>
<path d="M327.4 84.7v13.1M203 156.4v13.1" fill="none" stroke="#000" stroke-width=".3" stroke-dasharray="6.3 1.3 1.3 1.3 1.3 1.3" stroke-dashoffset="3"/>
<path d="M293.2 50.3v23.6M168.9 122.1v23.6" fill="none" stroke="#000" stroke-width=".3" stroke-dasharray="6.3 1.3 1.3 1.3 1.3 1.3" stroke-dashoffset="4.1"/>
<path d="M293.2 84.2v10M168.9 156v9.9" fill="none" stroke="#000" stroke-width=".3" stroke-dasharray="6.3 1.3 1.3 1.3 1.3 1.3" stroke-dashoffset="4.5"/>
<g fill="none" stroke="#000" stroke-width=".3">
<path d="M6.2 19h168.7v88.1h-168.7zM32.1 19v88.1M78.9 19v88.1M153.5 19v88.1M6.2 24.7h168.7M6.2 34.3h168.7M6.2 43.9h168.7M6.2 53.5h168.7M259.9 55.4l30.6 22.1M371.2 51l-27.7 27.2M6.2 63.1h168.7M6.2 70.4h168.7"/>
<path d="M6.2 77.8h168.7M6.2 85.1h168.7M6.2 92.4h168.7M6.2 99.8h168.7M369.8 95.6l25.7 31.9M121.7 131.5l44.1 19.3M239.9 132.7l-21 19.4M328.8 157.9l32.4 28.4M297.4 178.3l2.5 2.1-.7 .7zM297.4 178.3l37.6 42.2M115.5 191.3l23.2 15.5M274.5 186.2l35 47.8"/>
<path d="M136.3 204.5l2.4 2.3-3-1.5zM115.7 234.5l35.9 18.6M195.3 236.9l2.9 1.7-.6 .8zM195.3 236.9l30 25.2M148.9 251.1l2.7 2-3.2-1.1z"/>
<circle cx="256.5" cy="52.9" r="4.3"/>
<circle cx="374.2" cy="48" r="4.3"/>
<circle cx="117.7" cy="129.8" r="4.3"/>
<circle cx="243" cy="129.8" r="4.3"/>
<circle cx="398.2" cy="130.8" r="4.3"/>
<circle cx="111.9" cy="189" r="4.3"/>
<circle cx="364.4" cy="189.2" r="4.3"/>
<circle cx="111.9" cy="232.4" r="4.3"/>
<circle cx="312" cy="237.4" r="4.3"/>
<circle cx="337.9" cy="223.7" r="4.3"/>
<circle cx="228.6" cy="264.8" r="4.3"/>
</g>
<path d="M165.7 150.5l-.1 .5 .5 .1 .1-.1-.4-.2 .4 .2-.1-.4zM136.3 204.5l2.4 2.3-3-1.5zM148.9 251.1l2.7 2-3.2-1.1zM274.1 186a.34 .34 0 0 0 .3 .5 .34 .34 0 0 0 .4-.4 .34 .34 0 0 0-.6-.2l.3 .3zM328.5 157.6a.36 .36 0 0 0 .1 .6 .36 .36 0 0 0 .5-.2 .36 .36 0 0 0-.5-.4l.2 .3zM369.6 95.3a.34 .34 0 0 0 0 .6 .34 .34 0 0 0 .5-.3 .34 .34 0 0 0-.5-.4l.2 .4zM290.2 77.3l.1 .5h.4l-.2-.3 .3 .2-.1-.4zM343.3 77.9l-.1 .4 .3-.1-.2 .2a.34 .34 0 0 0 .4 0 .34 .34 0 0 0 0-.4 .34 .34 0 0 0-.4-.1zM218.5 151.9l.1 .5 .3-.3-.3 .3a.34 .34 0 0 0 .5-.1 .34 .34 0 0 0-.1-.5 .34 .34 0 0 0-.5 .1zM297.4 178.3l2.5 2.1-.7 .7zM195.3 236.9l2.9 1.7-.6 .8z" fill="#000"/>
<g font-size="4.8">
<text x="372.1" y="49.6">10</text>
<text x="255.4" y="54.5">9</text>
<text x="116.6" y="131.4">9</text>
<text x="240.9" y="131.4">10</text>
<text x="397.2" y="132.4">8</text>
<text x="110.8" y="190.5">8</text>
<text x="363.4" y="190.8">7</text>
<text x="336.8" y="225.2">1</text>
<text x="110.8" y="234">7</text>
<text x="311" y="239">6</text>
<text x="227.5" y="266.4">1</text>
</g>
<g font-size="4.7">
<text x="8.8" y="23.5">ÖĞE NO.</text>
<text x="34.8" y="23.5">PARÇA NUMARASI</text>
<text x="109.1" y="23.5">TANIM</text>
<text x="158.6" y="23.5">MİKT.</text>
</g>
<g font-size="4.2">
<text x="32.6" y="28.9">TD2_UCF 205 Rulman</text>
<text x="18" y="31">1</text>
<text x="32.6" y="33">Yatağı</text>
<text x="163.1" y="31">2</text>
<text x="18" y="40.6">2</text>
<text x="32.6" y="38.5">TD2_M10 x 30 imbus</text>
<text x="163.1" y="40.6">8</text>
<text x="32.6" y="42.6">civata</text>
<text x="18" y="50.2">3</text>
<text x="32.6" y="48.2">TD2_M10 x 70 imbus</text>
<text x="32.6" y="52.3">civata</text>
<text x="163.1" y="50.2">6</text>
<text x="18" y="59.8">4</text>
<text x="32.6" y="57.8">TD2_M10 x 45 imbus</text>
<text x="163.1" y="59.8">6</text>
<text x="32.6" y="61.9">civata</text>
<text x="18" y="68.3">5</text>
<text x="32.6" y="68.3">80220905001</text>
<text x="93" y="68.3">LEVHA YÜKLEME ŞASESİ</text>
<text x="163.1" y="68.3">1</text>
<text x="18" y="75.6">6</text>
<text x="32.6" y="75.6">80220930002</text>
<text x="84.5" y="75.6">LEVHA KALDIRMA MENTEŞE MİLİ</text>
<text x="163.1" y="75.6">1</text>
<text x="18" y="83">7</text>
<text x="32.6" y="83">80220900015</text>
<text x="99.2" y="83">POLYAMID BURÇ</text>
<text x="163.1" y="83">2</text>
<text x="18" y="90.3">8</text>
<text x="32.6" y="90.3">80220900008</text>
<text x="89.1" y="90.3">PİSTON BAĞLANTI ELEMANI</text>
<text x="163.1" y="90.3">2</text>
<text x="18" y="97.6">9</text>
<text x="32.6" y="97.6">80220900002</text>
<text x="96.6" y="97.6">POLİETİLEN YATAK 3</text>
<text x="163.1" y="97.6">2</text>
<text x="16.8" y="104.9">10</text>
<text x="32.6" y="104.9">80220900003</text>
<text x="98.4" y="104.9">POLİETİLEN YATAK</text>
<text x="163.1" y="104.9">2</text>
</g>
</svg>
